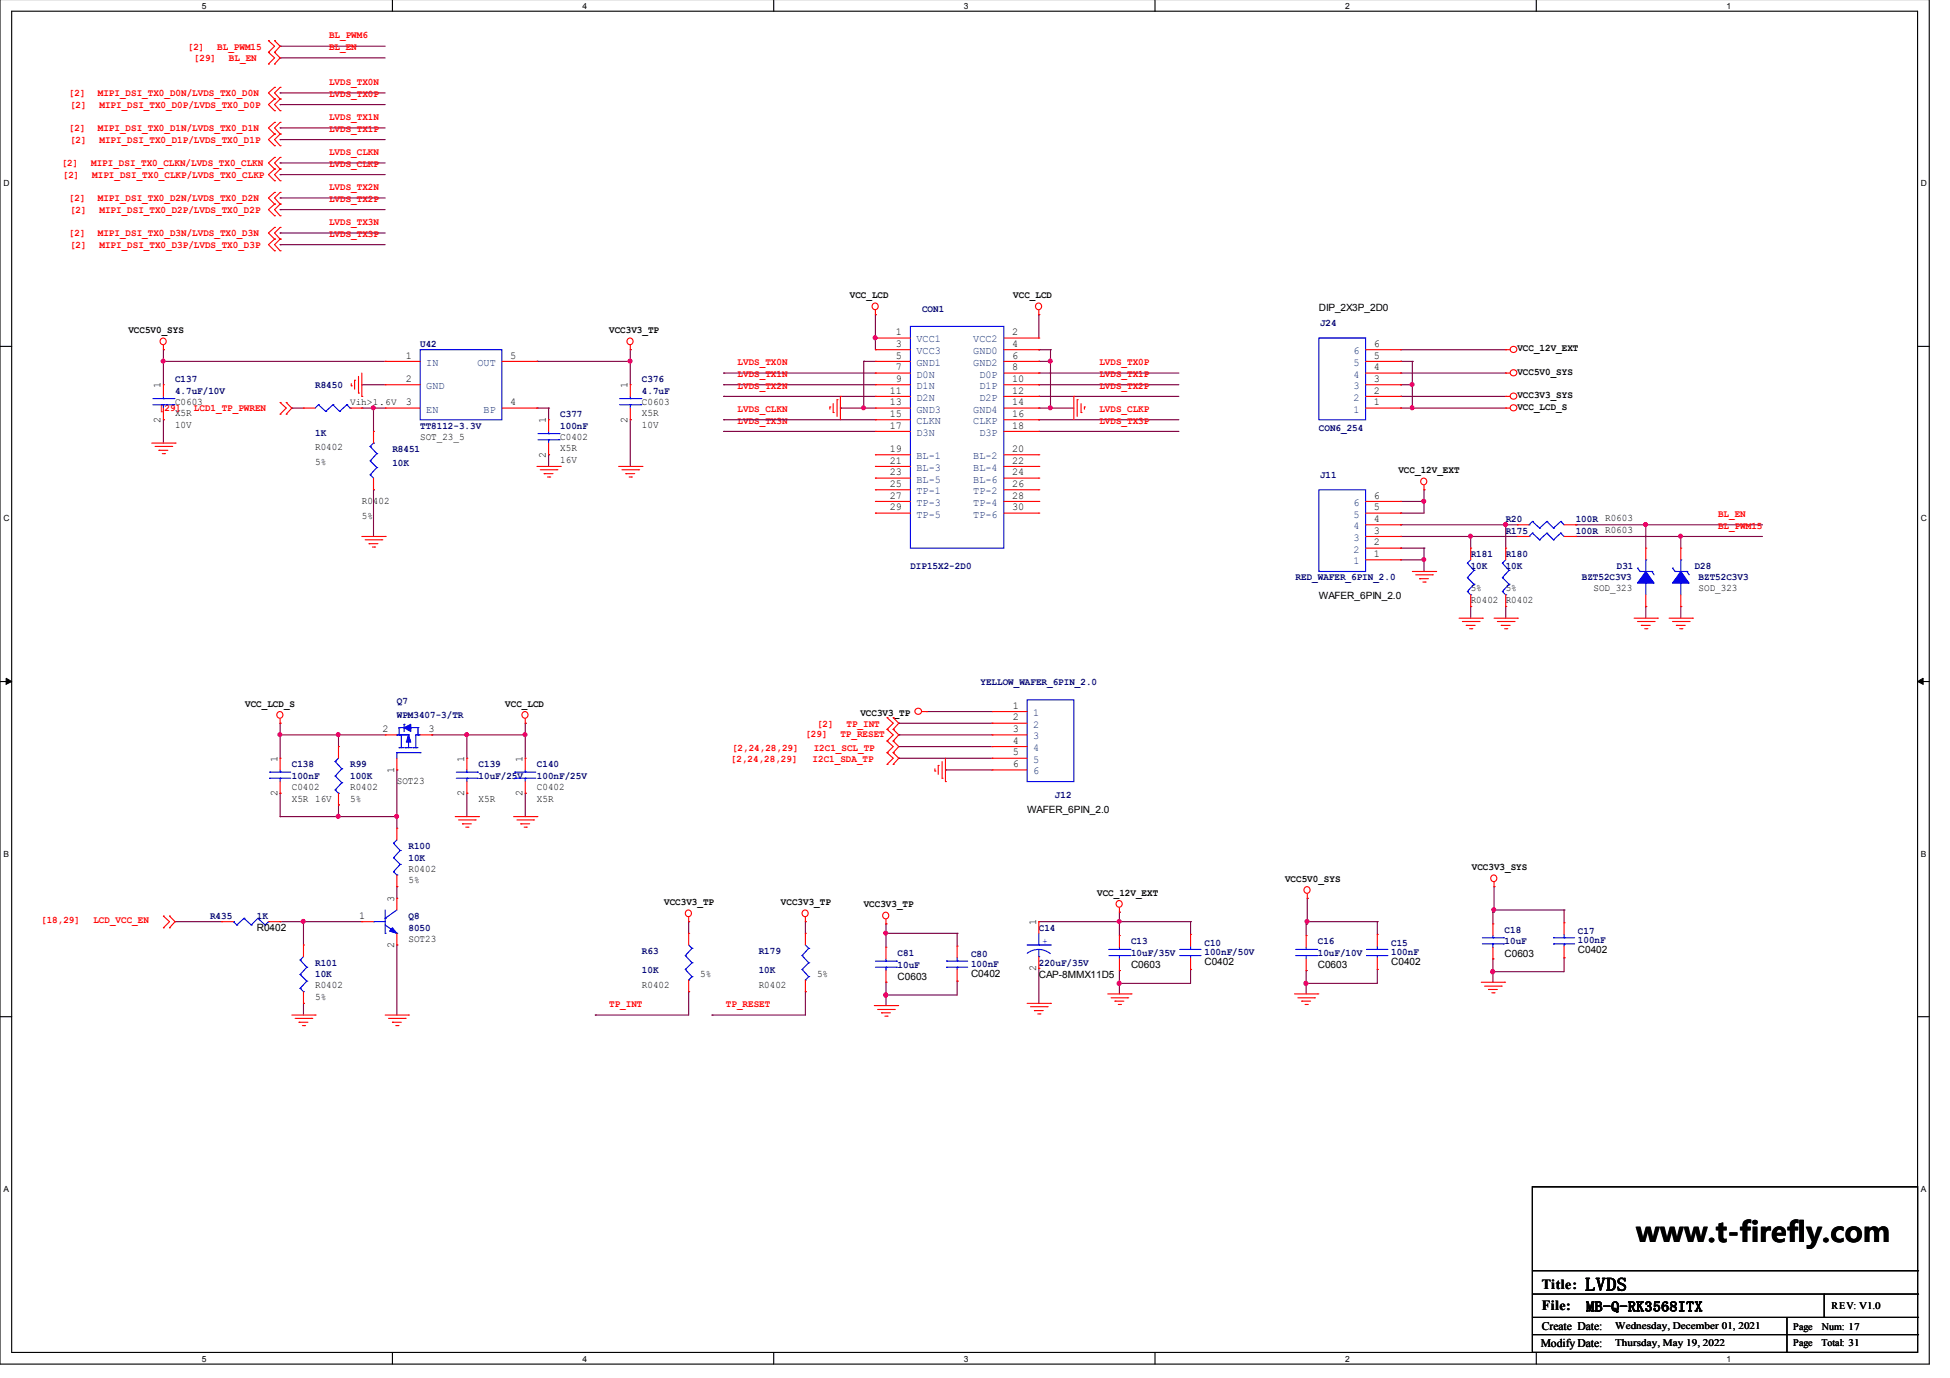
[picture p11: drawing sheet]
<svg xmlns="http://www.w3.org/2000/svg" width="297mm" height="210mm" viewBox="0 0 297 210" stroke-linecap="round" stroke-linejoin="round" font-family="sans-serif">
<path d="M0 -.1v207.9h293.9v-207.9M1.8 1.7h290.3v204.3h-290.3z" fill="none" stroke="#000" stroke-width=".17"/>
<g fill="#fff">
<path d="M30.7 .2h.6v1.3h-.6z"/>
<path d="M30.7 206.3h.6v1.3h-.6z"/>
</g>
<path d="M59.8 -.1v1.8M59.8 206v1.8" fill="none" stroke="#000" stroke-width=".17"/>
<g fill="#fff">
<path d="M88.7 .2h.6v1.3h-.6z"/>
<path d="M88.7 206.3h.6v1.3h-.6z"/>
</g>
<path d="M117.9 -.1v1.8M117.9 206v1.8" fill="none" stroke="#000" stroke-width=".17"/>
<g fill="#fff">
<path d="M146.8 .2h.6v1.3h-.6z"/>
<path d="M146.8 206.3h.6v1.3h-.6z"/>
</g>
<path d="M175.9 -.1v1.8M175.9 206v1.8" fill="none" stroke="#000" stroke-width=".17"/>
<g fill="#fff">
<path d="M204.9 .2h.6v1.3h-.6z"/>
<path d="M204.9 206.3h.6v1.3h-.6z"/>
</g>
<path d="M234 -.1v1.8M234 206v1.8" fill="none" stroke="#000" stroke-width=".17"/>
<g fill="#fff">
<path d="M263 .2h.6v1.3h-.6z"/>
<path d="M263 206.3h.6v1.3h-.6z"/>
<path d="M.5 27.2h.9v1.3h-.9z"/>
<path d="M292.6 27.2h.9v1.3h-.9z"/>
<path d="M.5 78.2h.9v1.4h-.9z"/>
<path d="M292.6 78.2h.9v1.4h-.9z"/>
</g>
<path d="M0 52.8h1.8M292.1 52.8h1.8" fill="none" stroke="#000" stroke-width=".17"/>
<g fill="#fff">
<path d="M.5 129.3h.8v1.4h-.8z"/>
<path d="M292.6 129.3h.8v1.4h-.8z"/>
</g>
<path d="M0 103.8h1.8M292.1 103.8h1.8" fill="none" stroke="#000" stroke-width=".17"/>
<path d="M.9 103.3l.9 .5-.9 .4zM292.1 103.8l.8-.5v.9z" fill="#000" stroke="#000" stroke-width=".15"/>
<g fill="#fff">
<path d="M.5 180.4h.7v1.3h-.7z"/>
<path d="M292.6 180.4h.7v1.3h-.7z"/>
</g>
<g fill="none" stroke="#000" stroke-width=".17">
<path d="M0 154.9h1.8M292.1 154.9h1.8M233.4 180.8h58.7v25.2h-58.7zM233.4 193.6h58.7M233.4 197.1h58.7M277.9 197.1v3.6M292.1 193.6h.1M292.1 197.1h.1M233.4 200.7h58.7M233.4 203.3h58.7M272.2 206h.1M272.2 200.7v5.3"/>
<path d="M277.9 200.7h.1M292.1 200.7h.1M292.1 203.3h.1"/>
</g>
<g fill="none" stroke="#800040" stroke-width=".17">
<path d="M42.7 14.2h.1M42.7 15.9h.1M42.7 19.5h.1M42.7 7h.1M42.7 8.8h.1M42.7 14.2h16M42.7 15.9h16M42.7 19.5h16M42.7 7h16M42.7 8.8h16M42.7 21.3h.1M42.7 24.8h.1"/>
<path d="M42.7 26.6h.1M42.7 30.2h.1M42.7 31.9h.1M42.7 35.5h.1M42.7 37.3h.1M42.7 21.3h16M42.7 24.8h16M42.7 26.6h16M42.7 30.2h16M42.7 31.9h16M42.7 35.5h16M42.7 37.3h16"/>
<path d="M24.9 55h.1M24.9 53.3h.1M24.9 55h33.8M24.9 53.3v5.3M55.1 58.6h.1M55.1 58.6h3.6M81.8 55h.1M81.8 55h14.2M96 55h.1M96 53.3h.1M96 53.3v5.3M110.2 56.8h.1"/>
<path d="M110.2 58.6h.1M110.2 56.8h23.1M110.2 58.6h23.1M131.6 55h.1M131.6 55v7.2M131.6 55h1.7M133.3 47.9h.1M133.3 51.5h.1M133.3 47.9v5.4M158.2 47.9h.1M158.2 53.3h.1M158.2 56.8h.1"/>
<path d="M158.2 58.6h.1M158.2 55h.1M158.2 47.9v3.6M158.2 53.3h1.8M158.2 56.8h21.4M158.2 58.6h21.4M158.2 55h1.8M160 53.3h.1M160 55h.1M160 53.3v8.9M213.4 53.3h.1M213.4 55h.1"/>
<path d="M213.4 56.8h.1M213.4 58.6h.1M213.4 53.3h16M213.4 56.8h16M213.4 58.6h1.7M213.4 55h1.7M215.1 55h.1M215.1 58.6h.1M215.1 55v7.2M24.9 63.9h.1M24.9 63.9v3.6M44.4 62.2h.1"/>
<path d="M44.4 62.2h1.8M55.1 62.2h.1M55.1 62.2h3.6M56.9 62.2h.1M56.9 74.6h.1M56.9 62.2v3.5M56.9 74.6v7.1M81.8 62.2h.1M81.8 62.2h1.8M83.6 69.3h.1M83.6 62.2h.1M83.6 62.2v1.7"/>
<path d="M83.6 69.3v1.7M96 63.9h.1M96 63.9v7.1M110.2 60.4h.1M110.2 65.7h.1M110.2 63.9h.1M110.2 60.4h23.1M110.2 65.7h23.1M110.2 63.9h23.1M128 62.2h.1M128 62.2h5.3M131.6 62.2h.1"/>
<path d="M158.2 60.4h.1M158.2 63.9h.1M158.2 65.7h.1M158.2 62.2h.1M158.2 62.2h5.4M158.2 60.4h21.4M158.2 65.7h21.4M158.2 63.9h21.4M160 62.2h.1M213.4 76.4h.1M213.4 79.9h.1M213.4 78.2h.1"/>
<path d="M213.4 62.2h.1M213.4 60.4h.1M213.4 62.2h16M213.4 60.4h16M213.4 76.4h3.5M213.4 79.9h17.7M215.1 62.2h.1M216.9 76.4h.1M216.9 74.6h.1M216.9 74.6v3.6h-3.5M229.4 79.9h.1M229.4 79.9v3.6"/>
<path d="M240 79.9h.1M240 79.9h28.5M250.7 79.9h.1M250.7 79.9v3.6M213.4 83.5h.1M213.4 81.7h.1M213.4 85.3h.1M213.4 83.5h3.5M213.4 81.7h17.7M213.4 85.3h3.5M216.9 83.5h.1M216.9 85.3h.1"/>
<path d="M216.9 83.5v3.6M224 81.7h.1M224 92.4h.1M224 81.7v1.8M224 92.4v1.8M229.4 92.4h.1M229.4 92.4v1.8M240 81.7h.1M240 81.7h28.5M250.7 92.4h.1M250.7 92.4v1.8M256 92.4h.1"/>
<path d="M256 81.7h.1M256 81.7v1.8M256 92.4v1.8M42.7 110.2h.1M42.7 111.9h.1M42.7 111.9h16M42.7 110.2v5.3M51.6 111.9h.1M51.6 111.9v1.8M60.5 117.3h.1M60.5 117.3v8.9M65.8 111.9h.1"/>
<path d="M65.8 111.9h14.2M71.1 111.9h.1M71.1 111.9v3.6M80 110.2h.1M80 111.9h.1M80 110.2v5.3M136.9 110.2h.1M136.9 111.9h.1M136.9 113.7h.1M136.9 115.5h.1M136.9 110.2h14.2M136.9 111.9h14.2"/>
<path d="M136.9 113.7h14.2M136.9 115.5h14.2M141.1 108.4h.1M141.1 108.4h10M144 117.3h.1M144 117.3h7.1M42.7 120.8h.1M42.7 124.4h.1M42.7 120.8v3.6M42.7 124.4h17.8M51.6 124.4h.1M51.6 122.6h.1"/>
<path d="M51.6 122.6v1.8M60.5 124.4h.1M60.5 135.1h.1M60.5 135.1v1.7M71.1 120.8h.1M71.1 120.8v3.6M80 120.8h.1M80 120.8v3.6M170.5 139h.1M170.5 139v3.5M199.1 136.8h.1M199.1 136.8v3.9h-.1"/>
<path d="M227.4 139h.1M227.4 139v1.7M227.6 135.1h.1M227.6 138.6h.1M227.6 135.1v3.9h-.2M227.6 138.6h10.7M238.3 138.6h.1M238.3 138.6v2M26.7 140.4h.1M26.7 140.4h7.1M42.7 140.4h.1M42.7 140.4h12.4"/>
<path d="M46.2 152.8h.1M46.2 140.4h.1M46.2 140.4v3.5M46.2 152.8v1.8M60.5 143.9h.1M60.5 143.9v10.7M90.7 154.6h.1M104.9 151.1h.1M104.9 140.4h.1M104.9 140.4v1.8M104.9 151.1v3.5h-14.2M108.5 154.6h.1"/>
<path d="M122.7 151.1h.1M122.7 140.4h.1M122.7 151.1v3.5h-14.2M122.7 140.4v1.8M135 142.2h.1M135 140.7h.1M135 151.6h.1M135 149.6h.1M135 142.2h10.8M135 140.7v3.6M135 149.6v3.6M145.8 142.2h.1"/>
<path d="M145.8 149.5h.1M145.8 142.2v1.9M145.8 149.5v2.1h-10.8M158.2 140.4h.1M158.2 147.5h.1M158.2 147.5v5.3M158.2 140.4h23.2M170.5 140.4h.1M170.5 149.8h.1M170.5 147.8h.1M170.5 147.8v3.6M181.4 140.4h.1"/>
<path d="M181.4 147.7h.1M181.4 140.4v1.9M181.4 147.7v2.1h-10.9M199 149.8h.1M199 147.8h.1M199 140.7h.1M199 140.7v1.8M199 147.8v3.6M199.1 140.4h.1M199.1 140.4h10.7M209.8 140.4h.1M209.8 147.7h.1"/>
<path d="M209.8 147.7v2.1h-10.8M209.8 140.4v1.9M227.4 148h.1M227.4 146.1h.1M227.4 146.1v3.5M238.3 145.9h.1M238.3 145.9v2.1h-10.9"/>
</g>
<g fill="#f0f" stroke="#f0f" stroke-width=".17">
<circle cx="131.5" cy="62.1" r=".3"/>
<circle cx="133.3" cy="51.4" r=".3"/>
<circle cx="160" cy="55" r=".3"/>
<circle cx="160" cy="62.1" r=".3"/>
<circle cx="229.3" cy="79.9" r=".3"/>
<circle cx="224" cy="81.7" r=".3"/>
<circle cx="216.9" cy="76.3" r=".3"/>
<circle cx="216.9" cy="85.2" r=".3"/>
<circle cx="134.9" cy="142.1" r=".3"/>
<circle cx="134.9" cy="151.6" r=".32"/>
<circle cx="46.2" cy="140.3" r=".3"/>
<circle cx="60.4" cy="124.3" r=".3"/>
<circle cx="51.5" cy="124.3" r=".3"/>
<circle cx="42.6" cy="111.9" r=".3"/>
<circle cx="80" cy="111.9" r=".3"/>
<circle cx="71.1" cy="111.9" r=".3"/>
<circle cx="51.5" cy="111.9" r=".3"/>
<circle cx="96" cy="55" r=".3"/>
<circle cx="24.9" cy="55" r=".3"/>
<circle cx="250.7" cy="79.9" r=".3"/>
<circle cx="256" cy="81.7" r=".3"/>
<circle cx="215.1" cy="58.6" r=".3"/>
<circle cx="215.1" cy="62.1" r=".3"/>
<circle cx="56.9" cy="62.1" r=".3"/>
<circle cx="170.5" cy="149.8" r=".32"/>
<circle cx="170.5" cy="140.3" r=".3"/>
<circle cx="198.9" cy="149.8" r=".32"/>
<circle cx="199.1" cy="140.3" r=".3"/>
<circle cx="227.4" cy="148" r=".32"/>
<circle cx="227.5" cy="138.6" r=".3"/>
</g>
<g fill="none" stroke="#f00" stroke-width=".17">
<path d="M40.9 8h.1M40.9 9.8h.1M40.9 6.2h.1M40.9 8l.9 .8-.9 1M40.9 6.2l.9 .8-.9 1M41.8 16.9h.1M41.8 15.1h.1M41.8 13.3h.1M41.8 18.6h.1M41.8 9.8h.1M41.8 8h.1M41.8 6.2h.1"/>
<path d="M41.8 15.1l-.9 .8 .9 1M41.8 13.3l-.9 .9 .9 .9M41.8 18.6l-.9 .9 .9 .9M41.8 8l.9 .8-.9 1M41.8 6.2l.9 .8-.9 1M42.7 16.9h.1M42.7 15.1h.1M42.7 13.3h.1M42.7 18.6h.1M42.7 15.1l-.9 .8 .9 1M42.7 13.3l-.9 .9 .9 .9M42.7 18.6l-.9 .9 .9 .9"/>
<path d="M41.8 22.2h.1M41.8 20.4h.1M41.8 32.9h.1M41.8 31.1h.1M41.8 29.3h.1M41.8 27.5h.1M41.8 25.8h.1M41.8 24h.1M41.8 38.2h.1M41.8 36.4h.1M41.8 34.6h.1M41.8 20.4l-.9 .9 .9 .9"/>
<path d="M41.8 31.1l-.9 .8 .9 1M41.8 29.3l-.9 .9 .9 .9M41.8 25.8l-.9 .8 .9 .9M41.8 24l-.9 .8 .9 1M41.8 36.4l-.9 .9 .9 .9M41.8 34.6l-.9 .9 .9 .9M42.7 22.2h.1M42.7 20.4h.1M42.7 32.9h.1M42.7 31.1h.1M42.7 29.3h.1M42.7 27.5h.1"/>
<path d="M42.7 25.8h.1M42.7 24h.1M42.7 38.2h.1M42.7 36.4h.1M42.7 34.6h.1M42.7 20.4l-.9 .9 .9 .9M42.7 31.1l-.9 .8 .9 1M42.7 29.3l-.9 .9 .9 .9M42.7 25.8l-.9 .8 .9 .9M42.7 24l-.9 .8 .9 1M42.7 36.4l-.9 .9 .9 .9M42.7 34.6l-.9 .9 .9 .9"/>
<path d="M24.9 53.3h.1M24.9 58.6h.1M24.9 52.6v.7M24.9 58.6v1.8M53.5 58.8h.1M53.5 58.4v.4M54 57.9h.1M54 57.9v1.4M54.6 59.9h.1M54.6 57.3v2.6M55.1 56.8v3.6M58.7 55h.1"/>
<path d="M58.7 58.6h.1M58.7 55h5.3M58.7 58.6h5.3M76.5 55h5.3M81.8 55h.1M96 53.3h.1M96 58.6h.1M96 52.6v.7M96 58.6v1.8M133.3 47.9h.1M133.3 51.5h.1M133.3 53.3h.1"/>
<path d="M133.3 55h.1M133.3 56.8h.1M133.3 58.6h.1M133.3 47.3v.6M133.3 56.8h5.4M133.3 53.3h5.4M133.3 51.5h5.4M133.3 55h5.4M133.3 58.6h5.4M152.9 56.8h5.3M152.9 53.3h5.3M152.9 51.5h5.3"/>
<path d="M152.9 55h5.3M152.9 58.6h5.3M158.2 47.9h.1M158.2 55h.1M158.2 58.6h.1M158.2 56.8h.1M158.2 51.5h.1M158.2 53.3h.1M158.2 47.3v.6M208 56.8h5.4M208 53.3h5.4M208 55h5.4"/>
<path d="M208 58.6h5.4M213.4 58.6h.1M213.4 56.8h.1M213.4 55h.1M213.4 53.3h.1M229.4 56.8h.1M229.4 53.3h.1M229.4 56.8h.6M229.4 53.3h.6M23.1 67.5h3.6M23.6 68h2.6M24.2 68.6h.1"/>
<path d="M24.2 68.6h1.4M24.7 69.1h.4M24.9 63.9h.1M24.9 62.2v1.7M25.1 69.1h.1M26.2 68h.1M26.7 67.5h.1M42.7 61.3h.1M42.7 63.1h.1M42.7 61.3l.9 .9-.9 .9M43.6 63.1h.1M43.6 61.3h.1"/>
<path d="M43.6 61.3l.8 .9-.8 .9M46.2 62.2h.1M46.2 62.2h1.8M53.3 62.2h1.8M55.1 60.4h.1M55.1 62.2h.1M56.9 74.6h.1M56.9 65.7h.1M56.9 65.7v1.8M56.9 72.8v1.8M58.7 62.2h.1M58.7 62.2h5.3"/>
<path d="M76.5 62.2h5.3M81.8 62.2h.1M81.8 71h3.5M82.3 71.6h2.5M82.9 72.2h.1M82.9 72.2h1.3M83.4 72.7h.3M83.6 63.9h.1M83.6 69.3h.1M83.6 63.9v1.8M83.6 67.5v1.8M83.7 72.7h.1"/>
<path d="M84.8 71.6h.1M85.3 71h.1M94.2 71h3.6M94.7 71.6h2.6M95.3 72.2h.1M95.3 72.2h1.4M95.8 72.7h.4M96 63.9h.1M96 62.2v1.7M96.2 72.7h.1M97.3 71.6h.1M97.8 71h.1"/>
<path d="M126.4 62h.1M126.4 62v.3M126.9 62.8h.1M126.9 61.5v1.3M127.5 60.9h.1M127.5 60.9v2.5M128 60.4h.1M128 60.4v3.5M133.3 60.4h.1M133.3 62.2h.1M133.3 65.7h.1M133.3 63.9h.1"/>
<path d="M133.3 69.3h.1M133.3 71h.1M133.3 72.8h.1M133.3 74.6h.1M133.3 76.4h.1M133.3 78.2h.1M133.3 71h5.4M133.3 62.2h5.4M133.3 60.4h5.4M133.3 65.7h5.4M133.3 63.9h5.4M133.3 69.3h5.4"/>
<path d="M133.3 72.8h5.4M133.3 74.6h5.4M133.3 76.4h5.4M133.3 78.2h5.4M152.9 71h5.3M152.9 62.2h5.3M152.9 60.4h5.3M152.9 65.7h5.3M152.9 63.9h5.3M152.9 69.3h5.3M152.9 72.8h5.3M152.9 74.6h5.3"/>
<path d="M152.9 76.4h5.3M152.9 78.2h5.3M158.2 60.4h.1M158.2 62.2h.1M158.2 63.9h.1M158.2 65.7h.1M158.2 69.3h.1M158.2 71h.1M158.2 72.8h.1M158.2 74.6h.1M158.2 76.4h.1M158.2 78.2h.1"/>
<path d="M163.6 60.4h.1M163.6 60.4v3.5M164.1 60.9h.1M164.1 60.9v2.5M164.7 62.8h.1M164.7 61.5v1.3M165.2 62h.1M165.2 62v.3M208 62.2h5.4M208 60.4h5.4M208 76.4h5.4M208 78.2h5.4"/>
<path d="M208 79.9h5.4M213.4 62.2h.1M213.4 60.4h.1M213.4 79.9h.1M213.4 78.2h.1M213.4 76.4h.1M216.9 74.6h.1M216.9 73.9v.7M229.4 62.2h.1M229.4 60.4h.1M229.4 62.2h.6M229.4 60.4h.6"/>
<path d="M231.1 79.9h.1M231.1 79.9h1.8M238.3 79.9h1.7M240 79.9h.1M55.1 81.7h3.6M55.6 82.2h2.6M56.2 82.8h.1M56.2 82.8h1.4M56.7 83.3h.4M57.1 83.3h.1M58.2 82.2h.1M58.7 81.7h.1"/>
<path d="M208 81.7h5.4M208 85.3h5.4M208 83.5h5.4M213.4 85.3h.1M213.4 83.5h.1M213.4 81.7h.1M215.1 87.1h3.6M215.6 87.6h2.6M216.2 88.2h.1M216.2 88.2h1.4M216.7 88.7h.4M217.1 88.7h.1"/>
<path d="M218.2 87.6h.1M218.7 87.1h.1M222.2 94.2h3.6M222.8 94.7h2.5M223.4 95.3h.1M223.4 95.3h1.3M223.9 95.8h.3M224 83.5h.1M224 92.4h.1M224 83.5v1.8M224 90.6v1.8M224.2 95.8h.1"/>
<path d="M225.3 94.7h.1M225.8 94.2h.1M227.6 94.2h3.5M228.1 94.7h2.5M228.7 95.3h.1M228.7 95.3h1.3M229.2 95.8h.3M229.4 83.5h.1M229.4 92.4h.1M229.4 83.5v1.8M229.4 90.6v1.8M229.5 95.8h.1"/>
<path d="M230.6 94.7h.1M231.1 94.2h.1M231.1 81.7h.1M231.1 81.7h1.8M238.3 81.7h1.7M240 81.7h.1M248.9 94.2h3.6M249.4 94.7h2.6M250 95.3h.1M250 95.3h1.4M250.5 95.8h.4M250.7 92.4h.1"/>
<path d="M250.7 83.5h.1M250.7 83.5v1.8M250.7 90.6v1.8M250.9 95.8h.1M252 94.7h.1M252.5 94.2h.1M254.3 94.2h3.5M254.8 94.7h2.5M255.4 95.3h.1M255.4 95.3h1.3M255.9 95.8h.3M256 92.4h.1"/>
<path d="M256 83.5h.1M256 83.5v1.8M256 90.6v1.8M256.2 95.8h.1M257.3 94.7h.1M257.8 94.2h.1M42.7 110.2h.1M42.7 115.5h.1M42.7 109.5v.7M42.7 115.5v1.8M42.7 119.1v1.7M51.6 113.7h.1"/>
<path d="M51.6 113.7v1.8M58.7 111.9h.1M58.7 111.9h1.8M60.5 117.3h.1M60.5 115.5v1.8M64 111.9h1.8M65.8 111.9h.1M71.1 115.5h.1M71.1 115.5v1.8M71.1 119.1v1.7M80 110.2h.1M80 115.5h.1"/>
<path d="M80 109.5v.7M80 115.5v1.8M80 119.1v1.7M135.1 114.7h.1M135.1 116.4h.1M135.1 112.9h.1M135.1 109.3h.1M135.1 111.1h.1M135.1 114.7l1 .8-1 .9M135.1 112.9l1 .8-1 1M135.1 109.3l1 .9-1 .9M135.1 111.1l1 .8-1 1"/>
<path d="M136.1 116.4h.1M136.1 114.7h.1M136.1 112.9h.1M136.1 111.1h.1M136.1 109.3h.1M136.1 114.7l.8 .8-.8 .9M136.1 112.9l.8 .8-.8 1M136.1 109.3l.8 .9-.8 .9M136.1 111.1l.8 .8-.8 1M140.5 108.4h.6M141.1 108.4h.1M142.4 117.4h.1"/>
<path d="M142.4 117.1v.3M142.9 116.6h.1M142.9 116.6v1.4M143.5 118.5h.1M143.5 116v2.5M144 119.1h.1M144 115.5v3.6M151.1 108.4h.1M151.1 110.2h.1M151.1 111.9h.1M151.1 113.7h.1M151.1 115.5h.1"/>
<path d="M151.1 117.3h.1M151.1 108.4h5.4M151.1 110.2h5.4M151.1 111.9h5.4M151.1 113.7h5.4M151.1 115.5h5.4M151.1 117.3h5.4M24.9 139.5h.1M24.9 139.5l.9 .9-.9 .9M25.8 139.5h.1M25.8 139.5l.9 .9-.9 .9M42.7 120.8h.1"/>
<path d="M51.6 122.6h.1M51.6 120.8v1.8M60.5 136.8h.1M60.5 126.2h.1M60.5 135.1h.1M60.5 126.2v1.7M60.5 133.3v1.8M60.5 136.8v1.8M69.3 124.4h3.6M69.8 124.9h2.6M70.4 125.5h.1M70.4 125.5h1.4"/>
<path d="M71 126h.3M71.1 120.8h.1M71.3 126h.1M72.4 124.9h.1M72.9 124.4h.1M78.2 124.4h3.6M78.7 124.9h2.6M79.3 125.5h.1M79.3 125.5h1.4M79.8 126h.4M80 120.8h.1M80.2 126h.1"/>
<path d="M81.3 124.9h.1M81.8 124.4h.1M104.9 139.7v.7M122.7 139.7v.7M170.5 139h.1M170.5 138.3v.7M199.1 136.8h.1M199.1 136.2v.6M227.6 135.1h.1M227.6 134.4v.7M24.9 141.3h.1M25.8 141.3h.1"/>
<path d="M33.8 140.4h.1M33.8 140.4h1.8M40.9 140.4h1.8M42.7 140.4h.1M44.4 154.6h3.6M45 155.1h2.5M45.6 155.7h.1M45.6 155.7h1.3M46.1 156.2h.3M46.2 143.9h.1M46.2 152.8h.1M46.2 143.9v1.8"/>
<path d="M46.2 151.1v1.7M46.4 156.2h.1M47.5 155.1h.1M48 154.6h.1M55.1 140.4h.1M55.1 140.4h1.8M58.7 154.6h3.5M59.2 155.1h2.5M59.8 155.7h.1M59.8 155.7h1.3M60.3 156.2h.3M60.5 143.9h.1"/>
<path d="M60.5 142.2v1.7M60.6 156.2h.1M61.7 155.1h.1M62.2 154.6h.1M104.9 140.4h.1M104.9 142.2h.1M104.9 151.1h.1M104.9 142.2v1.7M104.9 149.3v1.8M122.7 140.4h.1M122.7 142.2h.1M122.7 151.1h.1"/>
<path d="M122.7 142.2v1.7M122.7 149.3v1.8M133.2 153.2h3.5M133.7 153.8h2.5M134.3 154.3h.1M134.3 154.3h1.3M134.8 154.8h.3M135 140.7h.1M135 144.3h.1M135 149.6h.1M135 140.1v.6M135 144.3v1.8"/>
<path d="M135 147.8v1.8M135.1 154.8h.1M136.2 153.8h.1M136.7 153.2h.1M145.8 149.5h.1M145.8 144.1h.1M145.8 144.1v1.8M145.8 147.7v1.8M156.5 152.8h3.5M157 153.3h2.5M157.6 153.9h.1M157.6 153.9h1.3"/>
<path d="M158.1 154.4h.3M158.2 140.4h.1M158.2 147.5h.1M158.2 140.4v1.8M158.2 145.7v1.8M158.4 154.4h.1M159.5 153.3h.1M160 152.8h.1M168.7 151.4h3.6M169.2 152h2.6M169.8 152.5h.1M169.8 152.5h1.4"/>
<path d="M170.3 153h.4M170.5 142.5h.1M170.5 147.8h.1M170.5 142.5v1.8M170.5 146.1v1.7M170.7 153h.1M171.8 152h.1M172.3 151.4h.1M181.4 147.7h.1M181.4 142.3h.1M181.4 142.3v1.8M181.4 145.9v1.8"/>
<path d="M197.2 151.4h3.5M197.7 152h2.5M198.3 152.5h.1M198.3 152.5h1.3M198.8 153h.3M199 142.5h.1M199 147.8h.1M199 142.5v1.8M199 146.1v1.7M199.1 153h.1M200.2 152h.1M200.7 151.4h.1"/>
<path d="M209.8 147.7h.1M209.8 142.3h.1M209.8 142.3v1.8M209.8 145.9v1.8M225.6 149.6h3.6M226.1 150.2h2.6M226.7 150.7h.1M226.7 150.7h1.4M227.2 151.2h.4M227.4 140.7h.1M227.4 146.1h.1M227.4 140.7v1.8"/>
<path d="M227.4 144.3v1.8M227.6 151.2h.1M228.7 150.2h.1M229.2 149.6h.1M238.3 145.9h.1M238.3 140.6h.1M238.3 140.6v1.7M238.3 144.1v1.8"/>
<circle cx="24.8" cy="52" r=".49"/>
<circle cx="95.9" cy="52" r=".49"/>
<circle cx="133.3" cy="46.7" r=".49"/>
<circle cx="158.2" cy="46.7" r=".49"/>
<circle cx="230.6" cy="53.2" r=".49"/>
<circle cx="230.6" cy="56.8" r=".49"/>
<circle cx="216.9" cy="73.3" r=".49"/>
<circle cx="230.6" cy="62.1" r=".49"/>
<circle cx="230.6" cy="60.3" r=".49"/>
<circle cx="42.6" cy="108.9" r=".49"/>
<circle cx="79.9" cy="108.9" r=".49"/>
<circle cx="139.9" cy="108.3" r=".49"/>
<circle cx="104.8" cy="139.1" r=".49"/>
<circle cx="122.6" cy="139.1" r=".49"/>
<circle cx="134.9" cy="139.5" r=".49"/>
<circle cx="170.5" cy="137.7" r=".49"/>
<circle cx="199.1" cy="135.6" r=".49"/>
<circle cx="227.5" cy="133.8" r=".49"/>
</g>
<g fill="none" stroke="#00f" stroke-width=".17">
<path d="M64 53.3h12.5v10.6h-12.5zM138.7 49.7h14.2v33.8h-14.2zM200.9 51.5h7.1v12.4h-7.1zM23.3 61.7h3.2M23.3 60.7h3.2M24.9 60.7h.1M24.9 61.7h.1M24.9 60.4v.3M24.9 61.7v.5M26.5 61.7h.1M26.5 60.7h.1M48.5 61.7h.1"/>
<path d="M48.5 61.7l-.5 .5M48.5 61.7l1.1 1M49.6 62.7h.1M50.7 61.7h.1M50.7 61.7l-1.1 1M50.7 61.7l1 1M51.7 62.7h.1M52.8 61.7h.1M52.8 61.7l-1.1 1M52.8 61.7l.5 .5M53.3 62.2h.1M56.4 72.3h.1"/>
<path d="M56.4 70.2h.1M56.4 68h.1M56.4 72.3l.5 .5M56.4 70.2l1 1M56.4 68l1 1.1M56.9 67.5h.1M56.9 67.5l-.5 .5M57.4 71.2h.1M57.4 69.1h.1M57.4 71.2l-1 1.1M57.4 69.1l-1 1.1M82 67h3.2"/>
<path d="M82 66.1h3.2M83.6 66.1h.1M83.6 67h.1M83.6 65.7v.4M83.6 67v.5M85.2 67h.1M85.2 66.1h.1M94.4 61.7h3.2M94.4 60.7h3.2M96 60.7h.1M96 61.7h.1M96 60.4v.3"/>
<path d="M96 61.7v.5M97.6 61.7h.1M97.6 60.7h.1M200.9 74.6h7.1v12.5h-7.1zM232.9 79.9h.1M233.4 79.4h.1M233.4 79.4l1.1 1M233.4 79.4l-.5 .5M235.6 79.4h.1M235.6 79.4l1 1M235.6 79.4l-1.1 1M237.7 79.4h.1"/>
<path d="M237.7 79.4l.6 .5M237.7 79.4l-1.1 1M223.5 85.8h.1M223.5 88h.1M223.5 90.1h.1M223.5 85.8l1 1.1M223.5 88l1 1M223.5 90.1l.5 .5M224 90.6h.1M224 85.3l-.5 .5M224.5 86.9h.1M224.5 89h.1"/>
<path d="M224.5 86.9l-1 1.1M224.5 89l-1 1.1M228.9 85.8h.1M228.9 88h.1M228.9 90.1h.1M228.9 85.8l1 1.1M228.9 88l1 1M228.9 90.1l.5 .5M229.4 90.6h.1M229.4 85.3l-.5 .5M229.9 86.9h.1M229.9 89h.1"/>
<path d="M229.9 86.9l-1 1.1M229.9 89l-1 1.1M232.9 81.7h.1M233.4 81.2h.1M233.4 81.2l1.1 1M233.4 81.2l-.5 .5M234.5 82.2h.1M234.5 80.4h.1M235.6 81.2h.1M235.6 81.2l1 1M235.6 81.2l-1.1 1M236.6 82.2h.1"/>
<path d="M236.6 80.4h.1M237.7 81.2h.1M237.7 81.2l.6 .5M237.7 81.2l-1.1 1M249.4 86.5h.1M249.4 86.5l.5 .6M249.9 87.1h.1M249.9 87.1h1.7M250.7 88.8h.1M250.7 85.3h.1M250.7 85.3v1.8M250.7 88.8v1.8"/>
<path d="M251.6 87.1h.1M251.6 87.1l.4 .5M254.8 86.5h.1M254.8 86.5l.4 .6M255.2 87.1h.1M255.2 87.1h1.8M256 88.8h.1M256 85.3h.1M256 85.3v1.8M256 88.8v1.8M257 87.1h.1M257 87.1l.3 .5"/>
<path d="M41.1 118.5h.1M41.1 117.6h.1M41.1 118.5h3.2M41.1 117.6h3.2M42.7 117.6h.1M42.7 118.5h.1M42.7 117.3v.3M42.7 118.5v.6M51.1 116h.1M51.1 118.2h.1M51.1 116l1 1.1M51.1 118.2l1 1"/>
<path d="M51.6 115.5l-.5 .5M52.1 117.1h.1M52.1 119.2h.1M52.1 117.1l-1 1.1M52.1 119.2l-1 1.1M60.5 111.9h.1M60.5 114.7h.1M60.5 111.9h1.7M60.5 114.7v.8M60.5 114.7h3.5M60.8 113.9h.1M60.8 110.8h.1"/>
<path d="M60.8 111.9h.1M60.8 113.9h.8M60.8 110.8h.8M60.8 110.8v1.1M61.1 111.9h.1M61.1 111.9v2M61.6 110.3h.1M61.6 110.3v1.1M61.7 113.9h.1M61.7 113.9h1M62.2 111.9h.1M62.2 112.9h.1"/>
<path d="M62.2 111.9v.7M62.2 112.9v1M62.6 110.8h.1M62.6 110.8h1.1M62.9 113.9h.1M62.9 113.9h.8M63.3 113.9h.1M63.3 111.9h.1M63.3 111.9h.7M63.3 111.9v2M63.7 111.9h.1M63.7 110.8h.1"/>
<path d="M63.7 110.8v1.1M64 114.7h.1M69.5 118.5h3.2M69.5 117.6h3.2M71.1 117.6h.1M71.1 118.5h.1M71.1 117.3v.3M71.1 118.5v.6M72.7 118.5h.1M72.7 117.6h.1M78.4 118.5h.1M78.4 117.6h.1"/>
<path d="M78.4 118.5h3.2M78.4 117.6h3.2M80 117.6h.1M80 118.5h.1M80 117.3v.3M80 118.5v.6M156.5 106.6h7.1v12.5h-7.1zM37.2 139.9h.1M37.2 139.9l1.1 1M37.2 139.9l-1.1 1M39.3 139.9h.1M39.3 139.9l1.1 1"/>
<path d="M39.3 139.9l-1 1M51.1 120.3h.1M51.1 120.3l.5 .5M51.6 120.8h.1M58.7 139.9h.1M58.7 138.6v3.6M59.9 128.5h.1M59.9 130.7h.1M59.9 132.8h.1M59.9 128.5l1.1 1.1M59.9 130.7l1.1 1M59.9 132.8l.6 .5"/>
<path d="M60.5 133.3h.1M60.5 138.6l-1.8 1.3M60.5 127.9l-.6 .6M61 129.6h.1M61 131.7h.1M61 129.6l-1.1 1.1M61 131.7l-1.1 1.1M35.6 140.4h.1M35.6 140.4l.5 .5M36.1 140.9h.1M38.3 140.9h.1M40.4 140.9h.1"/>
<path d="M40.9 140.4h.1M40.9 140.4l-.5 .5M45.7 146.2h.1M45.7 148.4h.1M45.7 150.6h.1M45.7 146.2l1 1.1M45.7 148.4l1 1.1M45.7 150.6l.5 .5M46.2 151.1h.1M46.2 145.7l-.5 .5M46.7 147.3h.1M46.7 149.5h.1"/>
<path d="M46.7 147.3l-1 1.1M46.7 149.5l-1 1.1M56.9 140.4h.1M56.9 140.4h1.8M58.7 142.2h.1M58.7 140.9l1.8 1.3M60.5 142.2h.1M104.4 145.6h.1M104.4 147.7h.1M104.4 145.6l1 1.1M104.4 147.7l1 1.1M104.9 149.3h.1"/>
<path d="M104.9 143.9l.5 .6M105.4 144.5h.1M105.4 146.7h.1M105.4 148.8h.1M105.4 144.5l-1 1.1M105.4 146.7l-1 1M105.4 148.8l-.5 .5M122.2 145.6h.1M122.2 147.7h.1M122.2 145.6l1 1.1M122.2 147.7l1 1.1M122.7 149.3h.1"/>
<path d="M122.7 143.9l.5 .6M123.2 144.5h.1M123.2 146.7h.1M123.2 148.8h.1M123.2 144.5l-1 1.1M123.2 146.7l-1 1M123.2 148.8l-.5 .5M133.3 147.3h3.3M133.3 146.4h3.3M135 146.4h.1M135 147.3h.1M135 146.1v.3"/>
<path d="M135 147.3v.5M136.6 147.3h.1M136.6 146.4h.1M144.2 146.4h.1M144.2 147.3h.1M144.2 147.3h3.2M144.2 146.4h3.2M145.8 147.3h.1M145.8 146.4h.1M145.8 145.9v.5M145.8 147.3v.4M156.5 143.9h3.5"/>
<path d="M158.2 145.7h.1M158.2 144.6l-.7 .1-1 .5M158.2 143.9h.1M158.2 144.6l1.1 .3 .7 .4M158.2 142.2v1.7M158.2 144.6v1.1M160 143.9h.1M168.9 145.6h3.2M168.9 144.6h3.2M170.5 144.6h.1M170.5 145.6h.1M170.5 144.3v.3"/>
<path d="M170.5 145.6v.5M172.1 145.6h.1M172.1 144.6h.1M179.7 144.6h.1M179.7 145.6h.1M179.7 145.6h3.3M179.7 144.6h3.3M181.4 145.6h.1M181.4 144.6h.1M181.4 144.1v.5M181.4 145.6v.3M197.4 145.6h3.2"/>
<path d="M197.4 144.6h3.2M199 144.6h.1M199 145.6h.1M199 144.3v.3M199 145.6v.5M200.6 145.6h.1M200.6 144.6h.1M208.2 144.6h.1M208.2 145.6h.1M208.2 145.6h3.2M208.2 144.6h3.2M209.8 145.6h.1"/>
<path d="M209.8 144.6h.1M209.8 144.1v.5M209.8 145.6v.3M225.8 142.8h3.2M225.8 143.8h3.2M227.4 142.8h.1M227.4 143.8h.1M227.4 142.5v.3M227.4 143.8v.5M229 143.8h.1M229 142.8h.1M236.6 142.8h.1"/>
<path d="M236.6 143.8h.1M236.6 142.8h3.3M236.6 143.8h3.3M238.3 143.8h.1M238.3 142.8h.1M238.3 142.3v.5M238.3 143.8v.3"/>
</g>
<g fill="#00f" stroke="#00f" stroke-width=".17">
<path d="M59.8 141.3l.7 .9-1.1-.4z"/>
<path d="M62.2 111.9l.4 1.1h-.7z"/>
<path d="M61.6 110.8l1-.5v1.1z"/>
<path d="M250.7 87.1l1.3 1.7h-2.6z" fill-rule="evenodd"/>
<path d="M256 87.1l1.3 1.7h-2.5z" fill-rule="evenodd"/>
</g>
<text font-size="4.2" x="249.3" y="189.2">www.t-firefly.com</text>
<text font-size="2.8" x="241.5" y="196.6">LVDS</text>
<g font-size="2.1">
<text x="234.9" y="196.3">Title:</text>
<text x="234.9" y="199.5">File:</text>
<text x="241.6" y="199.7">MB-Q-RK3568ITX</text>
</g>
<g font-size="1.8">
<text x="234.9" y="202.5">Create Date:</text>
<text x="234.7" y="205.2">Modify Date:</text>
</g>
<g font-size="1.6">
<text x="136.5" y="51.1">1</text>
<text x="136.5" y="52.8">3</text>
<text x="154.2" y="51.1">2</text>
<text x="154.2" y="52.8">4</text>
<text x="209.3" y="52.8">6</text>
<text x="24.5" y="59.1" transform="rotate(-90 24.5 59.1)">1</text>
<text x="61.8" y="54.6">1</text>
<text x="61.8" y="58.2">2</text>
<text x="77.7" y="54.6">5</text>
<text x="95.6" y="59.1" transform="rotate(-90 95.6 59.1)">1</text>
<text x="135.6" y="60">11</text>
<text x="136.5" y="54.6">5</text>
<text x="136.5" y="56.4">7</text>
<text x="136.5" y="58.2">9</text>
<text x="154.2" y="54.6">6</text>
<text x="154.2" y="58.2">10</text>
<text x="154.2" y="56.4">8</text>
<text x="154.2" y="60">12</text>
<text x="209.3" y="60">2</text>
<text x="209.3" y="58.2">3</text>
<text x="209.3" y="56.4">4</text>
<text x="209.3" y="54.6">5</text>
<text x="24.5" y="64.4" transform="rotate(-90 24.5 64.4)">2</text>
<text x="61.8" y="61.7">3</text>
<text x="77.7" y="61.7">4</text>
<text x="83.1" y="64.4" transform="rotate(-90 83.1 64.4)">1</text>
<text x="95.6" y="64.4" transform="rotate(-90 95.6 64.4)">2</text>
<text x="135.6" y="61.7">13</text>
<text x="135.6" y="65.3">17</text>
<text x="135.6" y="63.5">15</text>
<text x="154.2" y="61.7">14</text>
<text x="154.2" y="63.5">16</text>
<text x="154.2" y="65.3">18</text>
<text x="209.3" y="61.7">1</text>
<text x="83.1" y="69.7" transform="rotate(-90 83.1 69.7)">2</text>
<text x="135.6" y="68.8">19</text>
<text x="135.6" y="70.6">21</text>
<text x="154.2" y="68.8">20</text>
<text x="154.2" y="70.6">22</text>
<text x="135.6" y="72.4">23</text>
<text x="135.6" y="74.2">25</text>
<text x="135.6" y="76">27</text>
<text x="135.6" y="77.7">29</text>
<text x="154.2" y="72.4">24</text>
<text x="154.2" y="74.2">26</text>
<text x="154.2" y="76">28</text>
<text x="154.2" y="77.7">30</text>
<text x="209.3" y="77.7">5</text>
<text x="209.3" y="76">6</text>
<text x="209.3" y="83.1">2</text>
<text x="209.3" y="81.3">3</text>
<text x="209.3" y="79.5">4</text>
<text x="209.3" y="84.9">1</text>
<text x="154.3" y="108">1</text>
<text x="58.3" y="111.5">2</text>
<text x="65.3" y="111.5">3</text>
<text x="154.3" y="109.7">2</text>
<text x="154.3" y="111.5">3</text>
<text x="154.3" y="113.3">4</text>
<text x="42.2" y="116" transform="rotate(-90 42.2 116)">1</text>
<text x="60" y="117.7" transform="rotate(-90 60 117.7)">1</text>
<text x="70.7" y="116" transform="rotate(-90 70.7 116)">1</text>
<text x="79.6" y="116" transform="rotate(-90 79.6 116)">1</text>
<text x="154.3" y="115.1">5</text>
<text x="154.3" y="116.9">6</text>
<text x="42.2" y="121.3" transform="rotate(-90 42.2 121.3)">2</text>
<text x="70.7" y="121.3" transform="rotate(-90 70.7 121.3)">2</text>
<text x="79.6" y="121.3" transform="rotate(-90 79.6 121.3)">2</text>
<text x="60" y="137.3" transform="rotate(-90 60 137.3)">3</text>
<text x="54.7" y="140">1</text>
<text x="157.8" y="140.9" transform="rotate(-90 157.8 140.9)">1</text>
<text x="60" y="144.4" transform="rotate(-90 60 144.4)">2</text>
<text x="157.8" y="147.9" transform="rotate(-90 157.8 147.9)">2</text>
</g>
<g font-size="1.6" fill="#004080">
<text x="139.6" y="52.2">VCC1</text>
<text x="139.6" y="53.9">VCC3</text>
<text x="148.3" y="52.2">VCC2</text>
<text x="148.3" y="53.9">GND0</text>
<text x="206.2" y="53.9">6</text>
<text x="64.9" y="55.7">IN</text>
<text x="64.9" y="59.3">GND</text>
<text x="72.7" y="55.7">OUT</text>
<text x="139.6" y="55.7">GND1</text>
<text x="139.6" y="57.5">D0N</text>
<text x="139.6" y="59.3">D1N</text>
<text x="148.3" y="55.7">GND2</text>
<text x="149.2" y="59.3">D1P</text>
<text x="149.2" y="57.5">D0P</text>
<text x="206.2" y="59.3">3</text>
<text x="206.2" y="57.5">4</text>
<text x="206.2" y="55.7">5</text>
<text x="64.9" y="62.8">EN</text>
<text x="73.7" y="62.8">BP</text>
<text x="139.6" y="61.1">D2N</text>
<text x="139.6" y="62.8">GND3</text>
<text x="139.6" y="64.6">CLKN</text>
<text x="148.3" y="62.8">GND4</text>
<text x="148.3" y="64.6">CLKP</text>
<text x="149.2" y="61.1">D2P</text>
<text x="206.2" y="62.8">1</text>
<text x="206.2" y="61.1">2</text>
<text x="139.6" y="66.4">D3N</text>
<text x="139.6" y="69.9">BL-1</text>
<text x="139.6" y="71.7">BL-3</text>
<text x="148.3" y="69.9">BL-2</text>
<text x="148.3" y="71.7">BL-4</text>
<text x="149.2" y="66.4">D3P</text>
<text x="139.6" y="73.5">BL-5</text>
<text x="139.6" y="75.3">TP-1</text>
<text x="139.6" y="77.1">TP-3</text>
<text x="148.3" y="73.5">BL-6</text>
<text x="148.3" y="75.3">TP-2</text>
<text x="148.3" y="77.1">TP-4</text>
<text x="206.2" y="77.1">6</text>
<text x="139.6" y="78.8">TP-5</text>
<text x="148.3" y="78.8">TP-6</text>
<text x="206.2" y="82.4">3</text>
<text x="206.2" y="80.6">4</text>
<text x="206.2" y="78.8">5</text>
<text x="206.2" y="86">1</text>
<text x="206.2" y="84.2">2</text>
<text x="157.4" y="109.1">1</text>
<text x="157.4" y="110.8">2</text>
<text x="157.4" y="112.6">3</text>
<text x="157.4" y="114.4">4</text>
<text x="157.4" y="116.2">5</text>
<text x="157.4" y="118">6</text>
</g>
<g font-size="1.5" fill="#f00">
<text x="50.1" y="5.9">BL_PWM6</text>
<text x="28.6" y="7.5">[2]</text>
<text x="29.5" y="9.3">[29]</text>
<text x="33.1" y="7.5">BL_PWM15</text>
<text x="34.9" y="9.3">BL_EN</text>
<text x="50.1" y="7.6">BL_EN</text>
<text x="10.5" y="14.7">[2]</text>
<text x="10.7" y="16.4">[2]</text>
<text x="14.9" y="14.7">MIPI_DSI_TX0_D0N/LVDS_TX0_D0N</text>
<text x="15.2" y="16.4">MIPI_DSI_TX0_D0P/LVDS_TX0_D0P</text>
<text x="50.1" y="13">LVDS_TX0N</text>
<text x="50.1" y="14.7">LVDS_TX0P</text>
<text x="10.5" y="20">[2]</text>
<text x="10.7" y="21.8">[2]</text>
<text x="14.9" y="20">MIPI_DSI_TX0_D1N/LVDS_TX0_D1N</text>
<text x="15.2" y="21.8">MIPI_DSI_TX0_D1P/LVDS_TX0_D1P</text>
<text x="50.1" y="18.3">LVDS_TX1N</text>
<text x="50.1" y="20.1">LVDS_TX1P</text>
<text x="50.1" y="23.6">LVDS_CLKN</text>
<text x="9.4" y="25.3">[2]</text>
<text x="9.6" y="27.1">[2]</text>
<text x="13.9" y="25.3">MIPI_DSI_TX0_CLKN/LVDS_TX0_CLKN</text>
<text x="14.1" y="27.1">MIPI_DSI_TX0_CLKP/LVDS_TX0_CLKP</text>
<text x="50.1" y="25.4">LVDS_CLKP</text>
<text x="50.1" y="29">LVDS_TX2N</text>
<text x="10.5" y="30.7">[2]</text>
<text x="10.5" y="36">[2]</text>
<text x="10.7" y="32.4">[2]</text>
<text x="14.9" y="30.7">MIPI_DSI_TX0_D2N/LVDS_TX0_D2N</text>
<text x="14.9" y="36">MIPI_DSI_TX0_D3N/LVDS_TX0_D3N</text>
<text x="15.2" y="32.4">MIPI_DSI_TX0_D2P/LVDS_TX0_D2P</text>
<text x="50.1" y="30.7">LVDS_TX2P</text>
<text x="50.1" y="34.3">LVDS_TX3N</text>
<text x="10.7" y="37.8">[2]</text>
<text x="15.2" y="37.8">MIPI_DSI_TX0_D3P/LVDS_TX0_D3P</text>
<text x="50.1" y="36.1">LVDS_TX3P</text>
<text x="112.4" y="55.6">LVDS_TX0N</text>
<text x="112.4" y="57.4">LVDS_TX1N</text>
<text x="112.4" y="59.2">LVDS_TX2N</text>
<text x="167.5" y="55.6">LVDS_TX0P</text>
<text x="167.5" y="57.4">LVDS_TX1P</text>
<text x="167.5" y="59.2">LVDS_TX2P</text>
<text x="24.2" y="62.7">[29]</text>
<text x="29.5" y="62.7">LCD1_TP_PWREN</text>
<text x="112.4" y="64.5">LVDS_TX3N</text>
<text x="112.4" y="62.8">LVDS_CLKN</text>
<text x="167.5" y="62.8">LVDS_CLKP</text>
<text x="167.5" y="64.5">LVDS_TX3P</text>
<text x="261.7" y="78.8">BL_EN</text>
<text x="261.7" y="80.5">BL_PWM15</text>
<text x="122.7" y="112.2">[29]</text>
<text x="124.5" y="110.7">[2]</text>
<text x="128" y="112.2">TP_RESET</text>
<text x="128.9" y="110.7">TP_INT</text>
<text x="111.3" y="116">[2,24,28,29]</text>
<text x="111.5" y="114.4">[2,24,28,29]</text>
<text x="123.8" y="116">I2C1_SDA_TP</text>
<text x="124" y="114.4">I2C1_SCL_TP</text>
<text x="6.3" y="140.6">[18,29]</text>
<text x="14.2" y="140.6">LCD_VCC_EN</text>
<text x="92.8" y="153.4">TP_INT</text>
<text x="110.6" y="153.4">TP_RESET</text>
</g>
<g font-size="1.5">
<text x="129.5" y="45.4">VCC_LCD</text>
<text x="154.3" y="45.4">VCC_LCD</text>
<text x="200.9" y="47.4">DIP_2X3P_2D0</text>
<text x="19.6" y="50.7">VCC5V0_SYS</text>
<text x="92.8" y="50.7">VCC3V3_TP</text>
<text x="231.1" y="53.5">VCC_12V_EXT</text>
<text x="231.1" y="57.1">VCC5V0_SYS</text>
<text x="26.7" y="61.7">C0603</text>
<text x="26.7" y="63.4">X5R</text>
<text x="26.7" y="65.2">10V</text>
<text x="97.8" y="61.7">C0603</text>
<text x="97.8" y="63.4">X5R</text>
<text x="97.8" y="65.2">10V</text>
<text x="231.1" y="62.4">VCC_LCD_S</text>
<text x="231.1" y="60.6">VCC3V3_SYS</text>
<text x="48" y="68.6">R0402</text>
<text x="48" y="70.9">5%</text>
<text x="64" y="67">SOT_23_5</text>
<text x="85.3" y="67">C0402</text>
<text x="85.3" y="68.8">X5R</text>
<text x="85.3" y="70.5">16V</text>
<text x="55.1" y="76.8">R0402</text>
<text x="213" y="72.1">VCC_12V_EXT</text>
<text x="55.1" y="79.1">5%</text>
<text x="244.5" y="81.2">R0603</text>
<text x="244.5" y="79.4">R0603</text>
<text x="200.9" y="91.2">WAFER_6PIN_2.0</text>
<text x="224" y="91.9">R0402</text>
<text x="224" y="90.1">5%</text>
<text x="229.4" y="91.9">R0402</text>
<text x="229.4" y="90.1">5%</text>
<text x="242.7" y="90.1">SOD_323</text>
<text x="258.7" y="90.1">SOD_323</text>
<text x="37.3" y="107.6">VCC_LCD_S</text>
<text x="77" y="107.6">VCC_LCD</text>
<text x="131.1" y="109.1">VCC3V3_TP</text>
<text x="60.5" y="119.5">SOT23</text>
<text x="44.4" y="120.3">C0402</text>
<text x="44.4" y="122.1">X5R 16V</text>
<text x="53.3" y="120.3">R0402</text>
<text x="53.3" y="122.1">5%</text>
<text x="72.9" y="122.1">X5R</text>
<text x="81.8" y="120.3">C0402</text>
<text x="81.8" y="122.1">X5R</text>
<text x="156.5" y="123.9">WAFER_6PIN_2.0</text>
<text x="62.2" y="132.8">R0402</text>
<text x="62.2" y="134.5">5%</text>
<text x="101.2" y="137.9">VCC3V3_TP</text>
<text x="119" y="137.9">VCC3V3_TP</text>
<text x="167.1" y="136.4">VCC_12V_EXT</text>
<text x="195.7" y="134.3">VCC5V0_SYS</text>
<text x="224.2" y="132.5">VCC3V3_SYS</text>
<text x="39.1" y="141.8">R0402</text>
<text x="62.2" y="143.4">SOT23</text>
<text x="131.6" y="138.2">VCC3V3_TP</text>
<text x="106.7" y="148.8">5%</text>
<text x="124.5" y="148.8">5%</text>
<text x="136.7" y="149.3">C0603</text>
<text x="147.9" y="148.8">C0402</text>
<text x="158.2" y="148.9">CAP-8MMX11D5</text>
<text x="172.3" y="147.5">C0603</text>
<text x="183.5" y="147">C0402</text>
<text x="200.7" y="147.5">C0603</text>
<text x="211.9" y="147">C0402</text>
<text x="229.2" y="145.7">C0603</text>
<text x="240.4" y="145.2">C0402</text>
<text x="48" y="150.6">R0402</text>
<text x="48" y="152.3">5%</text>
<text x="97.8" y="150.6">R0402</text>
<text x="115.6" y="150.6">R0402</text>
<text x="246" y="202.4">Wednesday, December 01, 2021</text>
<text x="273.1" y="202.5">Page</text>
<text x="277.5" y="202.5">Num: 17</text>
<text x="279" y="199.3">REV: V1.0</text>
<text x="246" y="205.1">Thursday, May 19, 2022</text>
<text x="273.1" y="205.1">Page</text>
<text x="277.5" y="205.1">Total: 31</text>
</g>
<g font-size="1.5" fill="#000080">
<text x="140.5" y="47.5">CON1</text>
<text x="64" y="52.8">U42</text>
<text x="201.1" y="49.6">J24</text>
<text x="26.7" y="58.2">C137</text>
<text x="26.7" y="60">4.7uF/10V</text>
<text x="48" y="59.1">R8450</text>
<text x="97.8" y="58.2">C376</text>
<text x="97.8" y="60">4.7uF</text>
<text x="64" y="65.3">TT8112-3.3V</text>
<text x="85.3" y="63.5">C377</text>
<text x="85.3" y="65.3">100nF</text>
<text x="200.9" y="65.6">CON6_254</text>
<text x="48" y="66.4">1K</text>
<text x="59.8" y="68.8">R8451</text>
<text x="59.8" y="71">10K</text>
<text x="201.1" y="72.7">J11</text>
<text x="229.4" y="81.3">R175</text>
<text x="229.4" y="79.5">R20</text>
<text x="240" y="81.3">100R</text>
<text x="240" y="79.5">100R</text>
<text x="138.7" y="86.6">DIP15X2-2D0</text>
<text x="197.4" y="88.4">RED_WAFER_6PIN_2.0</text>
<text x="224" y="84.9">R181</text>
<text x="224" y="86.6">10K</text>
<text x="229.4" y="84.9">R180</text>
<text x="229.4" y="86.6">10K</text>
<text x="241" y="88.4">BZT52C3V3</text>
<text x="246.3" y="86.6">D31</text>
<text x="258.1" y="86.6">D28</text>
<text x="258.7" y="88.4">BZT52C3V3</text>
<text x="60.5" y="107.3">Q7</text>
<text x="149.4" y="104.4">YELLOW_WAFER_6PIN_2.0</text>
<text x="60.5" y="109.4">WPM3407-3/TR</text>
<text x="44.4" y="116.9">C138</text>
<text x="44.4" y="118.6">100nF</text>
<text x="53.3" y="116.9">R99</text>
<text x="53.3" y="118.6">100K</text>
<text x="72.9" y="116.9">C139</text>
<text x="72.9" y="118.6">10uF/25V</text>
<text x="81.8" y="116.9">C140</text>
<text x="81.8" y="118.6">100nF/25V</text>
<text x="160.7" y="121.5">J12</text>
<text x="62.2" y="129.3">R100</text>
<text x="62.2" y="131.1">10K</text>
<text x="32" y="140">R435</text>
<text x="39.1" y="140">1K</text>
<text x="62.2" y="140">Q8</text>
<text x="62.2" y="141.7">8050</text>
<text x="158.2" y="141.7">C14</text>
<text x="172.3" y="143.9">C13</text>
<text x="200.7" y="143.9">C16</text>
<text x="229.2" y="142.1">C18</text>
<text x="229.2" y="143.9">10uF</text>
<text x="240.4" y="142.3">C17</text>
<text x="240.4" y="143.7">100nF</text>
<text x="48" y="147.1">R101</text>
<text x="48" y="148.9">10K</text>
<text x="97.8" y="145.3">R63</text>
<text x="97.8" y="148.2">10K</text>
<text x="115.6" y="145.3">R179</text>
<text x="115.6" y="148.2">10K</text>
<text x="136.7" y="145.6">C81</text>
<text x="136.7" y="147.4">10uF</text>
<text x="147.9" y="145.8">C80</text>
<text x="147.9" y="147.2">100nF</text>
<text x="158.2" y="147.1">220uF/35V</text>
<text x="172.3" y="145.6">10uF/35V</text>
<text x="183.5" y="144">C10</text>
<text x="183.5" y="145.5">100nF/50V</text>
<text x="200.7" y="145.6">10uF/10V</text>
<text x="211.9" y="144">C15</text>
<text x="211.9" y="145.5">100nF</text>
</g>
<text font-size="1.4" x="53.3" y="61.7">Vih&gt;1.6V</text>
<text font-size="1.4" fill="#00f" x="158.7" y="143.8">+</text>
<g font-size="1.3">
<text x="30.7" y="1.4">5</text>
<text x="88.7" y="1.4">4</text>
<text x="146.8" y="1.4">3</text>
<text x="204.9" y="1.4">2</text>
<text x="263" y="1.4">1</text>
<text x=".5" y="28.4">D</text>
<text x="292.6" y="28.4">D</text>
<text x=".5" y="79.4">C</text>
<text x="292.6" y="79.4">C</text>
<text x=".5" y="130.5">B</text>
<text x="292.6" y="130.5">B</text>
<text x=".5" y="181.5">A</text>
<text x="292.6" y="181.5">A</text>
<text x="30.7" y="207.4">5</text>
<text x="88.7" y="207.4">4</text>
<text x="146.8" y="207.4">3</text>
<text x="204.9" y="207.4">2</text>
<text x="263" y="207.4">1</text>
</g>
</svg>
